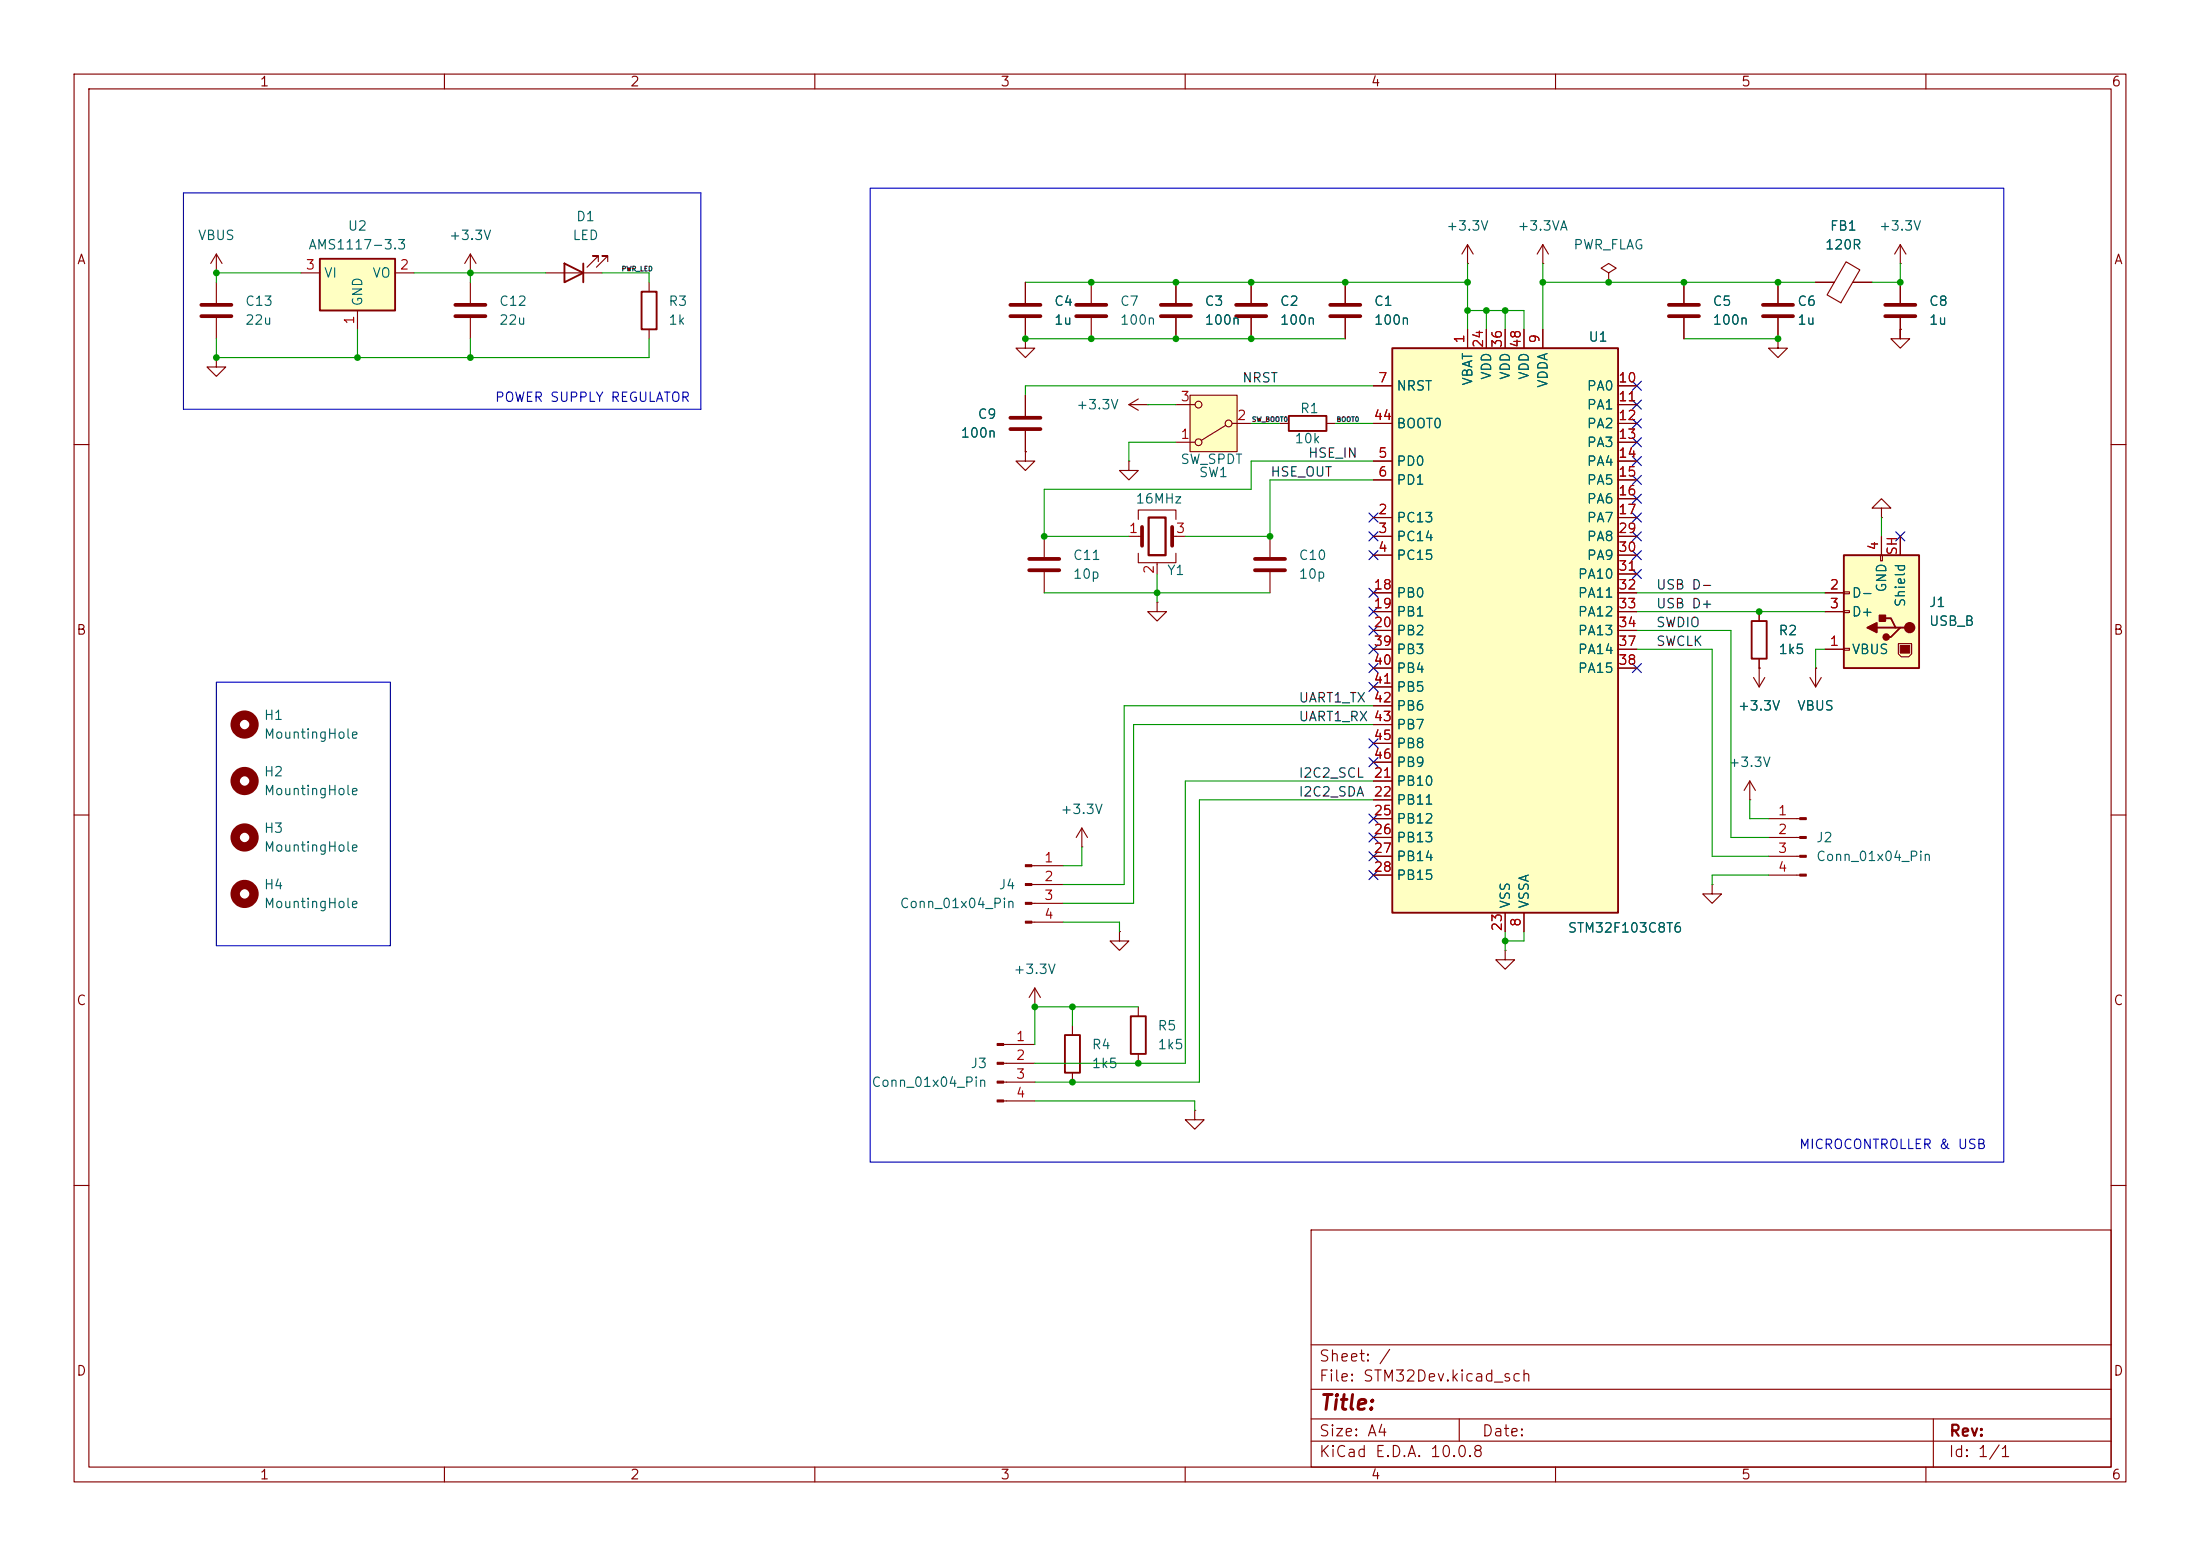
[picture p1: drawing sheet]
<svg xmlns="http://www.w3.org/2000/svg" width="297mm" height="210mm" viewBox="0 0 297 210" stroke-linecap="round" stroke-linejoin="round" font-family="sans-serif">
<g fill="none" stroke="#840000" stroke-width=".15">
<path d="M10 10h277v190h-277zM12 12h273v186h-273zM60 10v2M110 10v2M160 10v2M210 10v2M260 10v2M158.7 38.1v2.8M158.7 42.9v2.8M10 60h2M152.4 62.2v1.3h1.3l-1.3 1.3-1.3-1.3h1.3M152.4 62.2h.1"/>
<path d="M285 60h2M10 110h2M285 110h2M153.7 135.9v1.3M153.7 142.2v1.3M10 160h2M177 166h108v32h-108zM285 160h2M60 198v2M110 198v2M160 198v2M177 194.5h108"/>
<path d="M177 191.5h108M177 187.5h108M177 181.5h108M197 191.5v3M210 198v2M260 198v2M261 191.5v6.5"/>
</g>
<path d="M156.7 41.1h4.1M156.7 42.7h4.1" fill="none" stroke="#840000" stroke-width=".51"/>
<path d="M152.7 137.2h2v5h-2z" fill="none" stroke="#840000" stroke-width=".25"/>
<path d="M248.9 74.9h10.2v15.3h-10.2z" fill="#ffffc2"/>
<path d="M248.9 74.9h10.2v15.3h-10.2zM253.4 84.7h2.5M254 83.4h1.3l.6 1.3h.6M257.2 84.7h-.7l-1.2 1.3h-.7" fill="none" stroke="#840000" stroke-width=".25"/>
<g fill="none" stroke="#840000" stroke-width=".15">
<path d="M248.9 79.9h.8v.2h-.8zM253.9 74.9h.2v.8h-.2zM254 72.4v2.5M256.5 72.4v2.5M246.4 87.6h2.5M246.4 80h2.5M246.4 82.6h2.5M248.9 87.5h.8v.3h-.8zM248.9 82.4h.8v.3h-.8zM256.3 86.9h1.8v1.4l-.4 .3h-1l-.4-.3zM231.1 119.4v1.3h1.3l-1.3 1.2-1.2-1.2h1.2M231.1 119.4h.1"/>
<path d="M238.8 110.5h4.2M238.8 113h4.2M238.8 115.6h4.2M238.8 118.1h4.2"/>
</g>
<g fill="#840000" stroke="#840000" stroke-width=".15">
<path d="M256.5 87.1h1.3v1h-1.3z"/>
<path d="M243 110.4h.8v.2h-.8z"/>
<path d="M243 112.9h.8v.3h-.8z"/>
<path d="M243 115.4h.8v.3h-.8z"/>
<path d="M243 118h.8v.2h-.8z"/>
</g>
<g fill="#840000" stroke="#840000" stroke-width=".25">
<path d="M253.7 83.1h.8v.7h-.8z"/>
<path d="M252.1 84.7l1.3-.6v1.2z"/>
<circle cx="257.8" cy="84.7" r=".63"/>
<circle cx="254.6" cy="86" r=".38"/>
</g>
<path d="M160.7 53.3h6.3v7.7h-6.3z" fill="#ffffc2"/>
<g fill="none" stroke="#840000" stroke-width=".15">
<path d="M29.2 36.8h.1M29.2 34.3v2.5M29.2 38.1v2.8M29.2 34.3l-.8 1.3M29.2 34.3l.8 1.3M63.5 38.1v2.8M73.7 36.8h7.6M80.8 35.3v-.8h-.8h.8l-1.6 1.6M82 35.3v-.8h-.7h.7l-1.5 1.6M87.6 38.1v1.3M138.4 38.1v2.8M147.3 38.1v2.8"/>
<path d="M181.6 38.1v2.8M198.1 35.6h.1M198.1 33l-.7 1.3M198.1 33l.8 1.3M198.1 33v2.6M208.3 35.6h.1M208.3 33l-.8 1.3M208.3 33l.7 1.3M208.3 33v2.6M227.3 38.1v2.8M240 38.1v2.8M245.1 38.1h2.5"/>
<path d="M249.2 35.3l1.9 1.1-2.6 4.5-1.8-1.1zM250.1 38.1h2.6M256.5 35.6h.1M256.5 33v2.6M256.5 38.1v2.8M256.5 33l-.7 1.3M256.5 33l.8 1.3M29.2 48.3v1.2h1.3l-1.3 1.3-1.3-1.3h1.3M29.2 48.3h.1M29.2 42.9v2.8M63.5 42.9v2.8M87.6 44.5v1.2"/>
<path d="M138.4 45.7v1.3h1.3l-1.3 1.3-1.2-1.3h1.2M138.4 45.7h.1M138.4 42.9v2.8M138.4 53.3v2.8M138.4 58.2v2.8M147.3 42.9v2.8M152.4 54.6h2.5M152.4 54.6l1.3 .8M153.7 53.8l-1.3 .8M154.9 54.6h.1M158.7 59.7h2.6M158.7 54.6h2.6"/>
<path d="M160.7 53.3h6.3v7.7h-6.3zM165.5 57.4l-3.3 2M166.4 57.2h2.5M172.7 57.2h1.3M179.1 57.2h1.2M181.6 42.9v2.8M227.3 42.9v2.8M240 45.7v1.3h1.3l-1.3 1.3-1.2-1.3h1.2M240 45.7h.1M240 42.9v2.8M256.5 42.9v2.8h-1.2l1.2 1.3 1.3-1.3h-1.3v-1.2M256.5 44.5h.1"/>
<path d="M138.4 61v1.2h1.3l-1.3 1.3-1.2-1.3h1.2M138.4 61h.1M141 72.4v2.8M141 77.2v2.8M152.4 72.4h1.8M153.7 70.1v-1.3h5v1.3M153.7 74.7v1.2h5v-1.2M156.2 75.9v1.6M158.2 72.4h1.8M171.4 72.4v2.8M171.4 77.2v2.8M254 68.6h1.3l-1.3-1.3-1.3 1.3h1.3v1.3"/>
<path d="M254 69.9h.1M156.2 81.3v1.3h1.3l-1.3 1.2-1.3-1.2h1.3M156.2 81.3h.1M236.7 91.4l.8 1.3M237.5 90.2h.1M237.5 82.6v1.2M237.5 88.9v3.8M238.3 91.4l-.8 1.3M244.3 91.4l.8 1.3M245.1 90.2h.1M245.1 90.2v2.5M245.9 91.4l-.8 1.3"/>
<path d="M139.3 116.8h4.2M139.3 119.4h4.2M146 114.3h.1M146 111.8l.8 1.2M146 111.8l-.7 1.2M146 111.8v2.5M236.2 108h.1M236.2 105.4l-.7 1.3M236.2 105.4l.8 1.3M236.2 105.4v2.6M139.3 121.9h4.2M139.3 124.5h4.2"/>
<path d="M139.7 135.9h.1M139.7 133.4l.8 1.2M139.7 133.4l-.8 1.2M139.7 133.4v2.5M144.8 138.4v1.3M151.1 125.7v1.3h-1.2l1.2 1.3 1.3-1.3h-1.3M151.1 125.7h.1M203.2 128.3v1.2h1.3l-1.3 1.3-1.3-1.3h1.3M203.2 128.3h.1M135.5 141h4.2M135.5 143.5h4.2M135.5 146.1h4.2"/>
<path d="M135.5 148.6h4.2M144.8 144.8v1.3M161.3 149.9v1.2h-1.3l1.3 1.3 1.3-1.3h-1.3M161.3 149.9h.1"/>
<circle cx="161.8" cy="54.6" r=".46"/>
<circle cx="161.8" cy="59.7" r=".46"/>
<circle cx="165.9" cy="57.2" r=".46"/>
</g>
<g fill="none" stroke="#840000" stroke-width=".51">
<path d="M27.2 41.1h4M27.2 42.7h4M61.5 41.1h4M61.5 42.7h4M136.4 41.1h4.1M136.4 42.7h4.1M136.4 56.4h4.1M136.4 57.9h4.1M145.3 41.1h4.1M145.3 42.7h4.1M179.6 41.1h4M179.6 42.7h4"/>
<path d="M225.3 41.1h4.1M225.3 42.7h4.1M238 41.1h4.1M238 42.7h4.1M254.5 41.1h4.1M254.5 42.7h4.1M138.9 75.4h4.1M138.9 77h4.1M154.2 71.1v2.6M158.2 71.1v2.6M169.4 75.4h4.1M169.4 77h4.1"/>
</g>
<path d="M76.2 35.6l2.5 1.2-2.5 1.3zM78.7 35.6v2.5M86.6 39.4h2v5.1h-2zM174 56.1h5.1v2.1h-5.1zM236.5 83.8h2v5.1h-2zM143.8 139.7h2v5.1h-2z" fill="none" stroke="#840000" stroke-width=".25"/>
<g fill="none" stroke="#840000" stroke-width="1.3">
<circle cx="33" cy="97.8" r="1.27"/>
<circle cx="33" cy="105.4" r="1.27"/>
<circle cx="33" cy="113" r="1.27"/>
<circle cx="33" cy="120.6" r="1.27"/>
</g>
<path d="M155.1 69.9h2.3v5h-2.3z" fill="none" stroke="#840000" stroke-width=".3"/>
<g fill="#840000" stroke="#840000" stroke-width=".15">
<path d="M138.4 116.7h.9v.3h-.9z"/>
<path d="M138.4 119.3h.9v.2h-.9z"/>
<path d="M138.4 121.8h.9v.2h-.9z"/>
<path d="M138.4 124.3h.9v.3h-.9z"/>
<path d="M134.6 140.8h.9v.3h-.9z"/>
<path d="M134.6 143.4h.9v.2h-.9z"/>
<path d="M134.6 145.9h.9v.3h-.9z"/>
<path d="M134.6 148.5h.9v.2h-.9z"/>
</g>
<path d="M188 47h30.4v76.2h-30.4z" fill="#ffffc2"/>
<path d="M188 47h30.4v76.2h-30.4z" fill="none" stroke="#840000" stroke-width=".25"/>
<g fill="none" stroke="#840000" stroke-width=".15">
<path d="M217.2 36.8l1-.6-1-.6-1 .6 1 .6v1.3M217.2 38.1h.1M185.4 52.1h2.6M185.4 57.2h2.6M198.1 44.5v2.5M200.7 44.5v2.5M203.2 44.5v2.5M205.7 44.5v2.5M208.3 44.5v2.5M218.4 52.1h2.6M218.4 54.6h2.6M218.4 57.2h2.6"/>
<path d="M218.4 59.7h2.6M185.4 69.9h2.6M185.4 72.4h2.6M185.4 74.9h2.6M185.4 62.2h2.6M185.4 64.8h2.6M218.4 69.9h2.6M218.4 72.4h2.6M218.4 74.9h2.6M218.4 62.2h2.6M218.4 64.8h2.6M218.4 67.3h2.6"/>
<path d="M218.4 77.5h2.6M185.4 80h2.6M185.4 82.6h2.6M185.4 85.1h2.6M185.4 87.6h2.6M185.4 90.2h2.6M185.4 92.7h2.6M185.4 95.3h2.6M185.4 97.8h2.6M218.4 80h2.6M218.4 82.6h2.6M218.4 85.1h2.6"/>
<path d="M218.4 87.6h2.6M218.4 90.2h2.6M185.4 105.4h2.6M185.4 108h2.6M185.4 110.5h2.6M185.4 113h2.6M185.4 115.6h2.6M185.4 118.1h2.6M185.4 100.3h2.6M185.4 102.9h2.6M203.2 123.2v2.5M205.7 123.2v2.5"/>
</g>
<path d="M43.2 34.9h10.1v7h-10.1z" fill="#ffffc2"/>
<path d="M43.2 34.9h10.1v7h-10.1z" fill="none" stroke="#840000" stroke-width=".25"/>
<g fill="none" stroke="#840000" stroke-width=".15">
<path d="M40.6 36.8h2.6M53.3 36.8h2.6M63.5 36.8h.1M63.5 34.3l-.8 1.3M63.5 34.3l.8 1.3M63.5 34.3v2.5M138.4 38.1v2.8M158.7 38.1v2.8M168.9 38.1v2.8M181.6 38.1v2.8M227.3 38.1v2.8M240 38.1v2.8"/>
<path d="M245.1 38.1h2.5M250.2 38.1h2.5M256.5 38.1v2.8M48.3 41.9v2.6M138.4 45.7h.1M138.4 42.9v2.8M138.4 53.3v2.8M138.4 58.2v2.8M158.7 42.9v2.8M168.9 42.9v2.8M181.6 42.9v2.8M185.4 52.1h2.6"/>
<path d="M185.4 57.2h2.6M198.1 44.5v2.5M200.7 44.5v2.5M203.2 44.5v2.5M205.7 44.5v2.5M208.3 44.5v2.5M218.4 52.1h2.6M218.4 54.6h2.6M218.4 57.2h2.6M218.4 59.7h2.6M227.3 42.9v2.8M240 45.7h.1"/>
<path d="M240 42.9v2.8M256.5 44.5h.1M256.5 42.9v2.8M138.4 61h.1M185.4 69.9h2.6M185.4 72.4h2.6M185.4 74.9h2.6M185.4 62.2h2.6M185.4 64.8h2.6M218.4 69.9h2.6M218.4 72.4h2.6M218.4 74.9h2.6"/>
<path d="M218.4 62.2h2.6M218.4 64.8h2.6M218.4 67.3h2.6M218.4 77.5h2.6M254 72.4v2.5M256.5 72.4v2.5M185.4 87.6h2.6M185.4 80h2.6M185.4 82.6h2.6M185.4 85.1h2.6M185.4 90.2h2.6M185.4 92.7h2.6"/>
<path d="M185.4 95.3h2.6M185.4 97.8h2.6M218.4 87.6h2.6M218.4 80h2.6M218.4 82.6h2.6M218.4 85.1h2.6M218.4 90.2h2.6M237.5 90.2h.1M237.5 82.6v1.2M237.5 88.9v1.3M245.1 90.2h.1M246.4 87.6h2.5"/>
<path d="M246.4 80h2.5M246.4 82.6h2.5M185.4 105.4h2.6M185.4 108h2.6M185.4 110.5h2.6M185.4 113h2.6M185.4 115.6h2.6M185.4 118.1h2.6M185.4 100.3h2.6M185.4 102.9h2.6M203.2 123.2v2.5M205.7 123.2v2.5"/>
</g>
<path d="M166.9 41.1h4M166.9 42.7h4" fill="none" stroke="#840000" stroke-width=".51"/>
<path d="M24.8 26h69.8v29.2h-69.8zM117.5 25.4h153v131.4h-153zM29.2 92.1h23.5v35.5h-23.5z" fill="none" stroke="#0000c2" stroke-width=".15"/>
<g fill="none" stroke="#009600" stroke-width=".15">
<path d="M40.6 36.8h-11.4v1.3M55.9 36.8h17.8M63.5 36.8v1.3M81.3 36.8h6.3v1.3M138.4 38.1h59.7M198.1 35.6v8.9M208.3 35.6v8.9M208.3 38.1h36.8M256.5 35.6v2.5h-3.8M29.2 45.7v2.6h58.4v-2.6M48.3 44.5v3.8M63.5 45.7v2.6"/>
<path d="M138.4 45.7h43.2M154.9 54.6h3.8M158.7 59.7h-6.3v2.5M168.9 57.2h3.8M180.3 57.2h5.1M185.4 52.1h-47v1.2M198.1 41.9h7.6v2.6M200.7 41.9v2.6M203.2 41.9v2.6M227.3 45.7h12.7M256.5 44.5v1.2M156.2 77.5v3.8"/>
<path d="M185.4 62.2h-16.5v3.8h-27.9v6.4h11.4M185.4 64.8h-14v7.6h-11.4M254 69.9v2.5M141 80h30.4M185.4 97.8h-32.4v24.1h-9.5M185.4 95.3h-33.6v24.1h-8.3M221 80h25.4M221 82.6h25.4M221 87.6h10.1v28h7.7M221 85.1h12.7v27.9h5.1M246.4 87.6h-1.3v2.6M146 114.3v2.5h-2.5"/>
<path d="M185.4 108h-23.5v38.1h-22.2M185.4 105.4h-25.4v38.1h-20.3M236.2 108v2.5h2.6M238.8 118.1h-7.7v1.3M143.5 124.5h7.6v1.2M144.8 135.9v2.5M153.7 135.9h-14v5.1M203.2 125.7v2.6M205.7 125.7v1.3h-2.5M139.7 148.6h21.6v1.3"/>
</g>
<g fill="none" stroke="#000084" stroke-width=".15">
<path d="M220.4 54l1.2 1.2M220.4 59.1l1.2 1.2M220.4 56.5l1.2 1.3M220.4 51.5l1.2 1.2M221.6 56.5l-1.2 1.3M221.6 51.5l-1.2 1.2M221.6 54l-1.2 1.2M221.6 59.1l-1.2 1.2M184.8 79.4l1.2 1.2M184.8 69.2l1.2 1.3M184.8 74.3l1.2 1.2M184.8 71.8l1.2 1.2"/>
<path d="M186 79.4l-1.2 1.2M186 69.2l-1.2 1.3M186 74.3l-1.2 1.2M186 71.8l-1.2 1.2M220.4 76.9l1.2 1.2M220.4 74.3l1.2 1.2M220.4 64.2l1.2 1.2M220.4 61.6l1.2 1.2M220.4 69.2l1.2 1.3M220.4 71.8l1.2 1.2M220.4 66.7l1.2 1.2M221.6 76.9l-1.2 1.2"/>
<path d="M221.6 74.3l-1.2 1.2M221.6 64.2l-1.2 1.2M221.6 61.6l-1.2 1.2M221.6 69.2l-1.2 1.3M221.6 71.8l-1.2 1.2M221.6 66.7l-1.2 1.2M255.9 71.8l1.2 1.2M257.1 71.8l-1.2 1.2M184.8 81.9l1.2 1.3M184.8 84.5l1.2 1.2M184.8 89.6l1.2 1.2M184.8 92.1l1.2 1.2"/>
<path d="M184.8 87l1.2 1.2M184.8 99.7l1.2 1.2M186 99.7l-1.2 1.2M186 81.9l-1.2 1.3M186 84.5l-1.2 1.2M186 89.6l-1.2 1.2M186 92.1l-1.2 1.2M186 87l-1.2 1.2M220.4 89.6l1.2 1.2M221.6 89.6l-1.2 1.2M184.8 109.9l1.2 1.2M184.8 112.4l1.2 1.2"/>
<path d="M184.8 115l1.2 1.2M184.8 117.5l1.2 1.2M184.8 102.3l1.2 1.2M186 112.4l-1.2 1.2M186 109.9l-1.2 1.2M186 115l-1.2 1.2M186 117.5l-1.2 1.2M186 102.3l-1.2 1.2"/>
</g>
<g fill="#009600">
<circle cx="208.3" cy="38.1" r=".46"/>
<circle cx="198.1" cy="38.1" r=".46"/>
<circle cx="198.1" cy="41.9" r=".46"/>
<circle cx="203.2" cy="41.9" r=".46"/>
<circle cx="217.2" cy="38.1" r=".46"/>
<circle cx="200.7" cy="41.9" r=".46"/>
<circle cx="237.5" cy="82.6" r=".46"/>
<circle cx="240" cy="38.1" r=".46"/>
<circle cx="240" cy="45.7" r=".46"/>
<circle cx="227.3" cy="38.1" r=".46"/>
<circle cx="256.5" cy="38.1" r=".46"/>
<circle cx="203.2" cy="127" r=".46"/>
<circle cx="144.8" cy="135.9" r=".46"/>
<circle cx="144.8" cy="146.1" r=".46"/>
<circle cx="153.7" cy="143.5" r=".46"/>
<circle cx="139.7" cy="135.9" r=".46"/>
<circle cx="63.5" cy="48.3" r=".46"/>
<circle cx="29.2" cy="36.8" r=".46"/>
<circle cx="141" cy="72.4" r=".46"/>
<circle cx="138.4" cy="45.7" r=".46"/>
<circle cx="63.5" cy="36.8" r=".46"/>
<circle cx="48.3" cy="48.3" r=".46"/>
<circle cx="29.2" cy="48.3" r=".46"/>
<circle cx="171.4" cy="72.4" r=".46"/>
<circle cx="158.7" cy="45.7" r=".46"/>
<circle cx="147.3" cy="45.7" r=".46"/>
<circle cx="158.7" cy="38.1" r=".46"/>
<circle cx="147.3" cy="38.1" r=".46"/>
<circle cx="181.6" cy="38.1" r=".46"/>
<circle cx="168.9" cy="45.7" r=".46"/>
<circle cx="168.9" cy="38.1" r=".46"/>
<circle cx="156.2" cy="80" r=".46"/>
</g>
<text font-size="2" fill="#840000" x="178" y="190.8">Title:</text>
<g font-size="1.5" fill="#840000">
<text x="178" y="184.1">Sheet: /</text>
<text x="178" y="186.8">File: STM32Dev.kicad_sch</text>
<text x="178" y="197">KiCad E.D.A. 10.0.8</text>
<text x="178" y="194.2">Size: A4</text>
<text x="200" y="194.2">Date:</text>
<text x="263" y="197">Id: 1/1</text>
<text x="263" y="194.2">Rev:</text>
</g>
<g font-size="1.3" fill="#840000">
<text x="35" y="12">1</text>
<text x="85" y="12">2</text>
<text x="135" y="12">3</text>
<text x="185" y="12">4</text>
<text x="235" y="12">5</text>
<text x="285" y="12">6</text>
<text x="10.3" y="36">A</text>
<text x="285.3" y="36">A</text>
<text x="10.2" y="86">B</text>
<text x="285.2" y="86">B</text>
<text x="10.2" y="136">C</text>
<text x="285.2" y="136">C</text>
<text x="10.2" y="186">D</text>
<text x="285.2" y="186">D</text>
<text x="35" y="200">1</text>
<text x="85" y="200">2</text>
<text x="135" y="200">3</text>
<text x="185" y="200">4</text>
<text x="235" y="200">5</text>
<text x="285" y="200">6</text>
</g>
<g font-size="1.3" fill="#006464">
<text x="26.6" y="32.7">VBUS</text>
<text x="41.5" y="34">AMS1117-3.3</text>
<text x="46.9" y="31.4">U2</text>
<text x="60.5" y="32.7">+3.3V</text>
<text x="77.2" y="32.7">LED</text>
<text x="77.7" y="30.2">D1</text>
<text x="195.2" y="31.4">+3.3V</text>
<text x="204.8" y="31.4">+3.3VA</text>
<text x="212.3" y="34">PWR_FLAG</text>
<text x="246.3" y="34">120R</text>
<text x="247" y="31.4">FB1</text>
<text x="253.6" y="31.4">+3.3V</text>
<text x="33" y="41.6">C13</text>
<text x="43.7" y="37.8">VI</text>
<text x="49.2" y="41.4" transform="rotate(-90 49.2 41.4)">GND</text>
<text x="50.2" y="37.8">VO</text>
<text x="67.3" y="41.6">C12</text>
<text x="90.2" y="41.6">R3</text>
<text x="142.2" y="41.6">C4</text>
<text x="151.1" y="41.6">C7</text>
<text x="162.5" y="41.6">C3</text>
<text x="172.7" y="41.6">C2</text>
<text x="185.4" y="41.6">C1</text>
<text x="231.1" y="41.6">C5</text>
<text x="242.6" y="41.6">C6</text>
<text x="260.3" y="41.6">C8</text>
<text x="33" y="44.1">22u</text>
<text x="67.3" y="44.1">22u</text>
<text x="90.2" y="44.1">1k</text>
<text x="142.2" y="44.1">1u</text>
<text x="151.1" y="44.1">100n</text>
<text x="162.5" y="44.1">100n</text>
<text x="172.7" y="44.1">100n</text>
<text x="185.4" y="44.1">100n</text>
<text x="214.4" y="46.4">U1</text>
<text x="231.1" y="44.1">100n</text>
<text x="242.6" y="44.1">1u</text>
<text x="260.3" y="44.1">1u</text>
<text x="188.4" y="53">NRST</text>
<text x="199.1" y="52.1" transform="rotate(-90 199.1 52.1)">VBAT</text>
<text x="201.6" y="51.4" transform="rotate(-90 201.6 51.4)">VDD</text>
<text x="204.2" y="51.4" transform="rotate(-90 204.2 51.4)">VDD</text>
<text x="206.7" y="51.4" transform="rotate(-90 206.7 51.4)">VDD</text>
<text x="209.2" y="52.4" transform="rotate(-90 209.2 52.4)">VDDA</text>
<text x="214.1" y="53">PA0</text>
<text x="129.6" y="59.4">100n</text>
<text x="131.9" y="56.8">C9</text>
<text x="145.2" y="55.6">+3.3V</text>
<text x="175.4" y="56.1">R1</text>
<text x="188.4" y="58.1">BOOT0</text>
<text x="214.1" y="55.6">PA1</text>
<text x="214.1" y="58.1">PA2</text>
<text x="159.3" y="62.9">SW_SPDT</text>
<text x="161.8" y="64.7">SW1</text>
<text x="174.7" y="60.1">10k</text>
<text x="188.4" y="63.2">PD0</text>
<text x="188.4" y="65.7">PD1</text>
<text x="214.1" y="60.7">PA3</text>
<text x="214.1" y="63.2">PA4</text>
<text x="214.1" y="65.7">PA5</text>
<text x="153.2" y="68.3">16MHz</text>
<text x="188.4" y="70.8">PC13</text>
<text x="214.1" y="68.3">PA6</text>
<text x="214.1" y="70.8">PA7</text>
<text x="144.8" y="75.9">C11</text>
<text x="157.5" y="77.9">Y1</text>
<text x="175.2" y="75.9">C10</text>
<text x="188.4" y="73.4">PC14</text>
<text x="188.4" y="75.9">PC15</text>
<text x="214.1" y="73.4">PA8</text>
<text x="214.1" y="75.9">PA9</text>
<text x="144.8" y="78.4">10p</text>
<text x="175.2" y="78.4">10p</text>
<text x="188.4" y="81">PB0</text>
<text x="188.4" y="83.5">PB1</text>
<text x="212.9" y="78.4">PA10</text>
<text x="212.9" y="81">PA11</text>
<text x="212.9" y="83.5">PA12</text>
<text x="249.9" y="81">D-</text>
<text x="249.9" y="83.5">D+</text>
<text x="255" y="80" transform="rotate(-90 255 80)">GND</text>
<text x="257.5" y="82" transform="rotate(-90 257.5 82)">Shield</text>
<text x="260.3" y="82.2">J1</text>
<text x="188.4" y="86.1">PB2</text>
<text x="188.4" y="88.6">PB3</text>
<text x="212.9" y="86.1">PA13</text>
<text x="212.9" y="88.6">PA14</text>
<text x="240" y="86.1">R2</text>
<text x="240" y="88.6">1k5</text>
<text x="249.9" y="88.6">VBUS</text>
<text x="260.3" y="84.8">USB_B</text>
<text x="188.4" y="91.1">PB4</text>
<text x="188.4" y="93.7">PB5</text>
<text x="212.9" y="91.1">PA15</text>
<text x="35.5" y="97.5">H1</text>
<text x="35.5" y="100">MountingHole</text>
<text x="188.4" y="96.2">PB6</text>
<text x="188.4" y="98.8">PB7</text>
<text x="188.4" y="101.3">PB8</text>
<text x="234.5" y="96.2">+3.3V</text>
<text x="242.5" y="96.2">VBUS</text>
<text x="35.5" y="105.1">H2</text>
<text x="35.5" y="107.6">MountingHole</text>
<text x="188.4" y="106.4">PB10</text>
<text x="188.4" y="103.8">PB9</text>
<text x="233.3" y="103.8">+3.3V</text>
<text x="35.5" y="112.7">H3</text>
<text x="143.1" y="110.2">+3.3V</text>
<text x="188.4" y="108.9">PB11</text>
<text x="188.4" y="111.5">PB12</text>
<text x="188.4" y="114">PB13</text>
<text x="245.1" y="114">J2</text>
<text x="35.5" y="115.3">MountingHole</text>
<text x="188.4" y="116.5">PB14</text>
<text x="188.4" y="119.1">PB15</text>
<text x="245.1" y="116.5">Conn_01x04_Pin</text>
<text x="35.5" y="120.3">H4</text>
<text x="35.5" y="122.9">MountingHole</text>
<text x="121.4" y="122.9">Conn_01x04_Pin</text>
<text x="134.7" y="120.3">J4</text>
<text x="204.2" y="122.7" transform="rotate(-90 204.2 122.7)">VSS</text>
<text x="206.7" y="122.7" transform="rotate(-90 206.7 122.7)">VSSA</text>
<text x="136.7" y="131.8">+3.3V</text>
<text x="211.6" y="126.2">STM32F103C8T6</text>
<text x="147.3" y="141.9">R4</text>
<text x="156.2" y="139.4">R5</text>
<text x="156.2" y="141.9">1k5</text>
<text x="117.6" y="147">Conn_01x04_Pin</text>
<text x="130.9" y="144.5">J3</text>
<text x="147.3" y="144.5">1k5</text>
</g>
<g font-size="1.3" fill="#a90000">
<text x="41.2" y="36.7">3</text>
<text x="53.9" y="36.7">2</text>
<text x="48.1" y="43.9" transform="rotate(-90 48.1 43.9)">1</text>
<text x="198" y="46.5" transform="rotate(-90 198 46.5)">1</text>
<text x="200.5" y="47.1" transform="rotate(-90 200.5 47.1)">24</text>
<text x="203.1" y="47.1" transform="rotate(-90 203.1 47.1)">36</text>
<text x="205.6" y="47.1" transform="rotate(-90 205.6 47.1)">48</text>
<text x="208.1" y="46.5" transform="rotate(-90 208.1 46.5)">9</text>
<text x="186" y="51.9">7</text>
<text x="218.4" y="51.9">10</text>
<text x="159.3" y="59.6">1</text>
<text x="159.3" y="54.5">3</text>
<text x="166.9" y="57">2</text>
<text x="185.4" y="57">44</text>
<text x="218.4" y="54.5">11</text>
<text x="218.4" y="57">12</text>
<text x="218.4" y="59.6">13</text>
<text x="186" y="62.1">5</text>
<text x="186" y="64.6">6</text>
<text x="218.4" y="62.1">14</text>
<text x="218.4" y="64.6">15</text>
<text x="186" y="69.7">2</text>
<text x="218.4" y="67.2">16</text>
<text x="218.4" y="69.7">17</text>
<text x="152.3" y="72.3">1</text>
<text x="156.1" y="77.6" transform="rotate(-90 156.1 77.6)">2</text>
<text x="158.7" y="72.3">3</text>
<text x="186" y="72.3">3</text>
<text x="186" y="74.8">4</text>
<text x="218.4" y="72.3">29</text>
<text x="218.4" y="74.8">30</text>
<text x="218.4" y="77.3">31</text>
<text x="253.9" y="74.4" transform="rotate(-90 253.9 74.4)">4</text>
<text x="256.4" y="75.1" transform="rotate(-90 256.4 75.1)">SH</text>
<text x="185.4" y="79.9">18</text>
<text x="185.4" y="82.4">19</text>
<text x="218.4" y="79.9">32</text>
<text x="218.4" y="82.4">33</text>
<text x="246.9" y="79.9">2</text>
<text x="246.9" y="82.4">3</text>
<text x="185.4" y="85">20</text>
<text x="185.4" y="87.5">39</text>
<text x="218.4" y="85">34</text>
<text x="218.4" y="87.5">37</text>
<text x="246.9" y="87.5">1</text>
<text x="185.4" y="90">40</text>
<text x="185.4" y="92.6">41</text>
<text x="185.4" y="95.1">42</text>
<text x="218.4" y="90">38</text>
<text x="185.4" y="100.2">45</text>
<text x="185.4" y="97.7">43</text>
<text x="185.4" y="105.3">21</text>
<text x="185.4" y="107.8">22</text>
<text x="185.4" y="102.7">46</text>
<text x="185.4" y="110.4">25</text>
<text x="185.4" y="112.9">26</text>
<text x="239.9" y="110.4">1</text>
<text x="239.9" y="112.9">2</text>
<text x="140.9" y="116.7">1</text>
<text x="140.9" y="119.2">2</text>
<text x="185.4" y="115.4">27</text>
<text x="185.4" y="118">28</text>
<text x="239.9" y="115.4">3</text>
<text x="239.9" y="118">4</text>
<text x="140.9" y="121.8">3</text>
<text x="140.9" y="124.3">4</text>
<text x="203.1" y="125.8" transform="rotate(-90 203.1 125.8)">23</text>
<text x="205.6" y="125.2" transform="rotate(-90 205.6 125.2)">8</text>
<text x="137.1" y="140.8">1</text>
<text x="137.1" y="143.4">2</text>
<text x="137.1" y="145.9">3</text>
<text x="137.1" y="148.5">4</text>
</g>
<g font-size="1.3" fill="#0f0f0f">
<text x="167.6" y="51.9">NRST</text>
<text x="171.4" y="64.6">HSE_OUT</text>
<text x="176.5" y="62.1">HSE_IN</text>
<text x="223.5" y="82.4">USB D+</text>
<text x="223.5" y="79.9">USB D-</text>
<text x="223.5" y="87.5">SWCLK</text>
<text x="223.5" y="85">SWDIO</text>
<text x="175.2" y="95.1">UART1_TX</text>
<text x="175.2" y="97.7">UART1_RX 43</text>
<text x="175.2" y="105.3">I2C2_SCL</text>
<text x="175.2" y="107.8">I2C2_SDA</text>
</g>
<g font-size="1.3" fill="#0000c2">
<text x="66.7" y="54.6">POWER SUPPLY REGULATOR</text>
<text x="242.8" y="155.4">MICROCONTROLLER &amp; USB</text>
</g>
<g font-size=".6" fill="#0f0f0f">
<text x="83.9" y="36.8">PWR_LED</text>
<text x="168.9" y="57.1">SW_BOOT0</text>
<text x="180.4" y="57.1">BOOT0</text>
</g>
</svg>
